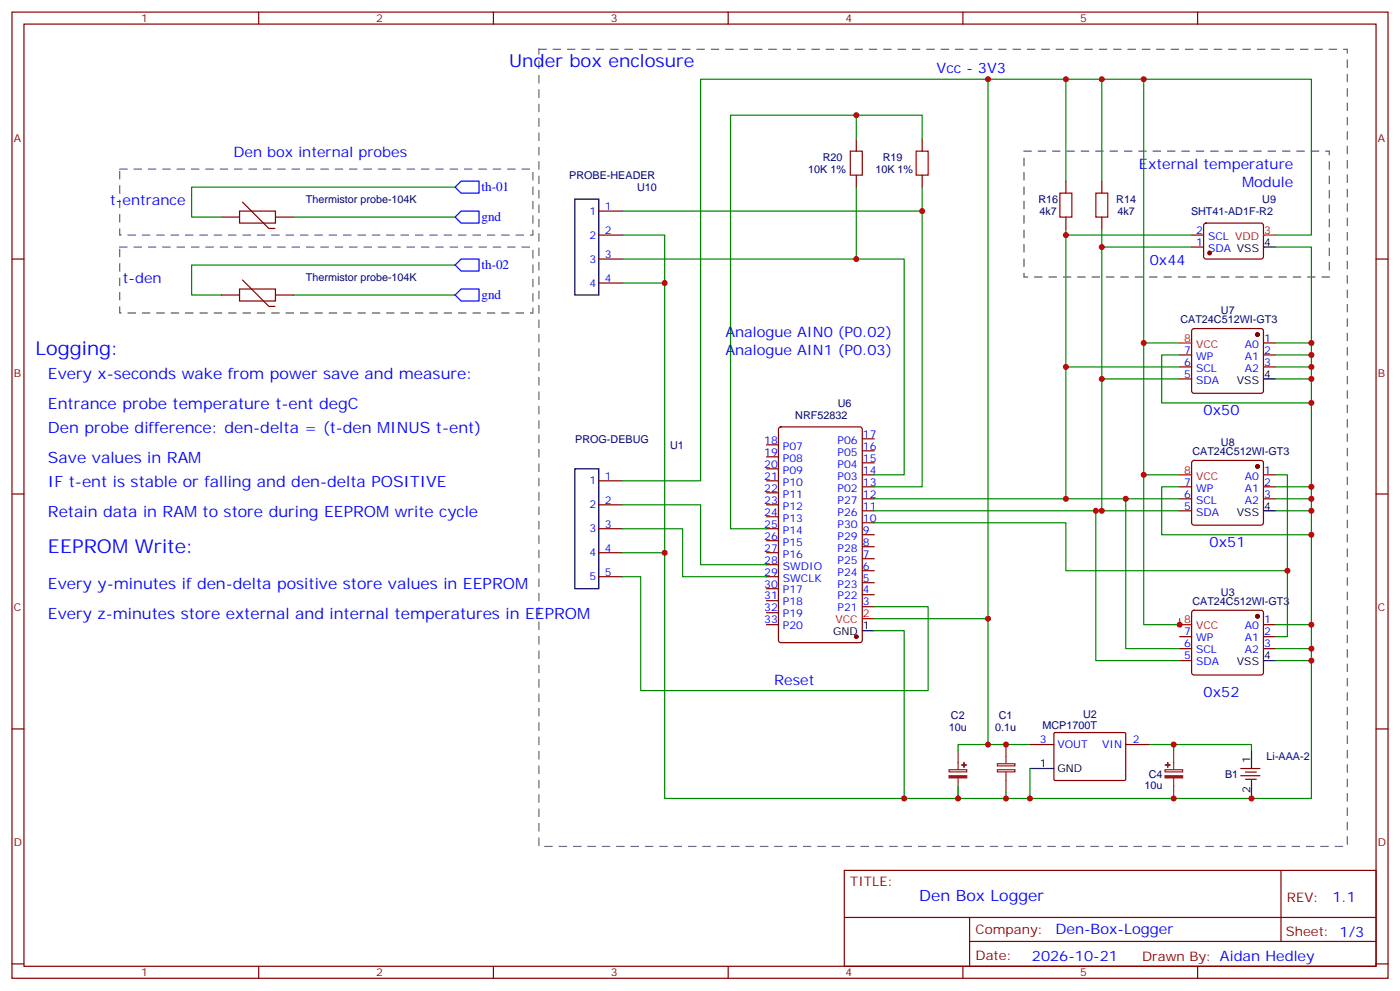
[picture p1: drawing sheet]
<svg xmlns="http://www.w3.org/2000/svg" width="412mm" height="292mm" viewBox="0 0 412 292" stroke-linecap="round" stroke-linejoin="round" font-family="sans-serif">
<g fill="none" stroke="#870000" stroke-width=".35">
<path d="M3.5 3.6h405.4v284.3h-405.4zM7.1 7.1h398.2v277.3h-398.2zM76.2 3.6v3.5M145.3 3.6v3.5M214.5 3.6v3.5M283.6 3.6v3.5M352.8 3.6v3.5M71.4 59.5l7.8 7.7h1.8M252.2 41v3.5M252.2 51.5v3.6M271.6 41v3.5M271.6 51.5v3.6"/>
<path d="M314 53.3v3.5M324.6 53.3v3.5M3.5 76.2h3.6M65.3 63.9h5.3M70.6 62.1h10.5v3.6h-10.5zM81.1 63.9h5.3M176.4 76.2h7M176.4 69.2h7M176.4 62.1h7M314 63.9v3.5M324.6 63.9v3.5M351 72.7h3.5"/>
<path d="M351 69.2h3.5M354.8 65.9l.4-.2h16.5l.5 .7-.1 9.4-.6 .4h-16.5l-.5-.7v-9.1zM405.3 76.2h3.6M65.3 86.8h5.3M70.6 85.1h10.5v3.5h-10.5zM71.4 82.4l7.8 7.8h1.8M81.1 86.8h5.3M176.4 83.3h7M351.2 96.9l.5-.2h19.8l.5 .2 .2 .5v17.6l-.3 .5-.4 .2h-19.8l-.5-.2-.2-.5v-17.6zM347.5 104.5h3.5M347.5 108h3.5M347.5 111.5h3.5"/>
<path d="M372.2 100.9h3.5M372.2 104.5h3.5M372.2 108h3.5M225.8 130.9h3.5M225.8 134.4h3.5M225.8 138h3.5M229.5 125.8l.5-.2h23.3l.6 .5 .1 62.3-.5 .7h-23.5l-.6-.4-.1-62.4zM254 139.7h3.5M254 136.2h3.5M254 132.7h3.5M254 129.2h3.5M351.2 135.7l.5-.2h19.8l.5 .2 .2 .5v17.6l-.3 .5-.4 .3h-19.8l-.5-.3-.2-.5v-17.6z"/>
<path d="M372.2 139.7h3.5M3.5 145.4h3.6M176.4 141.5h7M176.4 148.6h7M176.4 155.6h7M225.8 141.5h3.5M225.8 145h3.5M225.8 148.6h3.5M225.8 152.1h3.5M225.8 155.6h3.5M225.8 159.1h3.5M254 157.4h3.5"/>
<path d="M254 153.8h3.5M254 150.3h3.5M254 146.8h3.5M254 143.3h3.5M347.5 150.3h3.5M347.5 146.8h3.5M347.5 143.3h3.5M372.2 146.8h3.5M372.2 143.3h3.5M405.3 145.4h3.6M176.4 162.7h7M176.4 169.7h7"/>
<path d="M225.8 162.7h3.5M225.8 166.2h3.5M225.8 169.7h3.5M225.8 173.2h3.5M225.8 176.8h3.5M254 178.5h3.5M254 175h3.5M254 171.5h3.5M254 168h3.5M254 164.4h3.5M254 160.9h3.5M351.2 179.8l.5-.2h19.8l.5 .2 .2 .5v17.6l-.3 .5-.4 .2h-19.8l-.5-.2-.2-.5v-17.6z"/>
<path d="M225.8 180.3h3.5M225.8 183.8h3.5M347.5 187.4h3.5M347.5 190.9h3.5M347.5 194.4h3.5M372.2 183.8h3.5M372.2 187.4h3.5M372.2 190.9h3.5M3.5 214.5h3.6M303.4 219.1h7M310.5 215.8l.3-.2h20.6l.2 .3v13.6l-.3 .2-20.7-.1-.2-.3zM331.6 219.1h7.1"/>
<path d="M405.3 214.5h3.6M365.5 226.2h5.6M365.5 228.3h5.6M366.9 227.2h3.2M366.9 229.3h3.2M248.7 256.2h156.6v28.2h-156.6zM377.3 256.2v20.9M248.7 270h156.5M285.6 277.1h119.6M285.6 270v14.1M3.5 283.7h3.6M76.2 284.4v3.5"/>
<path d="M145.3 284.4v3.5M214.5 284.4v3.5M283.6 284.4v3.5M352.8 284.4v3.5M405.3 283.7h3.6"/>
</g>
<path d="M135.8 53.3h5.3v3.5h-5.3l-1.7-1.7zM135.8 62.1h5.3v3.6h-5.3l-1.7-1.8zM135.8 76.2h5.3v3.6h-5.3l-1.7-1.8zM135.8 85.1h5.3v3.5h-5.3l-1.7-1.8z" fill="none" stroke="#00f" stroke-width=".35"/>
<path d="M158.7 14.5h238.2v234.6h-238.2zM35.3 49.8h121.7v19.4h-121.7zM301.6 44.5h90v37h-90zM35.3 72.7h121.7v19.4h-121.7z" fill="none" stroke="#666" stroke-width=".35" stroke-dasharray="2.1 2.1"/>
<g fill="#870000" stroke="#870000" stroke-width=".35">
<circle cx="252.2" cy="187.4" r=".53"/>
<circle cx="370.4" cy="98.5" r=".53"/>
<circle cx="370.4" cy="137.3" r=".53"/>
<circle cx="356.3" cy="74.5" r=".53"/>
<circle cx="370.4" cy="181.4" r=".53"/>
</g>
<path d="M169.3 58.6h7.1v28.2h-7.1zM372.2 72.7h3.5M372.2 111.5h3.5M169.3 138h7.1v35.2h-7.1zM372.2 150.3h3.5M254 185.6h3.5M372.2 194.4h3.5M303.4 226.2h7M368.7 220.9v5.3M368.7 229.7v5.3" fill="none" stroke="#000" stroke-width=".35"/>
<path d="M372.2 69.2h3.5M347.5 100.9h3.5M347.5 139.7h3.5M254 182.1h3.5M347.5 183.8h3.5" fill="none" stroke="#f00" stroke-width=".35"/>
<path d="M250.5 44.5h3.5v7h-3.5zM269.9 44.5h3.5v7h-3.5zM312.2 56.8h3.5v7.1h-3.5zM322.8 56.8h3.5v7.1h-3.5z" fill="none" stroke="#a10000" stroke-width=".35"/>
<path d="M296.3 219.1v5.7M279.6 226.5h5.2v.7h-5.2zM282.2 220.9v5.6M282.2 229v6M293.8 226.5h5.2v.7h-5.2zM293.8 224.8h5.2v.6h-5.2zM296.3 227.2v6M343.2 226.5h5.2v.7h-5.2zM345.7 220.9v5.6M345.7 229v6" fill="none" stroke="#8c2424" stroke-width=".35"/>
<g fill="#8c2424" stroke="#8c2424" stroke-width=".35">
<path d="M343.2 228.3h5.2v.6h-5.2z"/>
<path d="M343.3 225.1h1.4z"/>
<path d="M344 224.4v1.4z"/>
<path d="M279.6 228.3h5.2v.6h-5.2z"/>
<path d="M283.3 225.1h1.4z"/>
<path d="M284 224.4v1.4z"/>
</g>
<g fill="none" stroke="#008700" stroke-width=".35">
<path d="M252.2 33.9v7.1M291 23.3v195.8h12.4M314 23.3v30M324.6 23.3v30M336.9 23.3h49.4v45.9h-10.6M134.1 55.1h-77.7v8.8h8.9M252.2 55.1v21.1h14.1v63.5h-8.8M271.6 55.1v88.2h-14.1M271.6 41v-7.1h-56.4v121.7h10.6M86.4 63.9h47.7M134.1 78h-77.7v8.8h8.9M183.4 69.2h12.4v14.1"/>
<path d="M183.4 76.2h68.8M183.4 62.1h88.2M314 67.4v1.8M324.6 67.4v5.3M351 69.2h-37v77.6M351 72.7h-26.4v77.6h-67.1M375.7 72.7h10.6v28.2M86.4 86.8h47.7M183.4 83.3h12.4v79.4M314 108h33.5M324.6 111.5h22.9M336.9 100.9v-77.6h-130.5v118.2h-23"/>
<path d="M347.5 100.9h-10.6v38.8h10.6M347.5 104.5h-5.3v14.1h44.1M375.7 111.5h10.6v123.5h-120v-49.4h-8.8M375.7 104.5h10.6v7M375.7 100.9h10.6v3.6M375.7 108h10.6M336.9 139.7v44.1h10.6v-1.7M375.7 139.7h3.5v28.3h-65.2v-14.2h-56.5M183.4 148.6h23v17.6h19.4M183.4 155.6h17.7v14.1h24.7M257.5 146.8h90M322.8 150.3v44.1h24.7"/>
<path d="M324.6 150.3h22.9M331.6 146.8v44.1h15.9M347.5 143.3h-5.3v14.1h44.1M375.7 150.3h10.6M375.7 146.8h10.6M375.7 143.3h10.6M183.4 162.7h12.4v72.3h70.5M183.4 169.7h5.3v33.5h84.7v-24.7h-15.9M379.2 168v19.4h-3.5M257.5 182.1h33.5M375.7 194.4h10.6M375.7 190.9h10.6"/>
<path d="M375.7 183.8h10.6M291 219.1h-8.8v1.8M338.7 219.1h30v1.8M345.7 219.1v1.8M282.2 231.5v3.5M296.3 233.2v1.8M303.4 226.2v8.8"/>
</g>
<g fill="#c00">
<circle cx="386.3" cy="150.3" r=".88"/>
<circle cx="386.3" cy="111.5" r=".88"/>
<circle cx="386.3" cy="104.5" r=".88"/>
<circle cx="386.3" cy="118.6" r=".88"/>
<circle cx="386.3" cy="157.4" r=".88"/>
<circle cx="314" cy="69.2" r=".88"/>
<circle cx="314" cy="108" r=".88"/>
<circle cx="386.3" cy="108" r=".88"/>
<circle cx="386.3" cy="146.8" r=".88"/>
<circle cx="386.3" cy="100.9" r=".88"/>
<circle cx="324.6" cy="150.3" r=".88"/>
<circle cx="314" cy="146.8" r=".88"/>
<circle cx="324.6" cy="72.7" r=".88"/>
<circle cx="324.6" cy="111.5" r=".88"/>
<circle cx="252.2" cy="33.9" r=".88"/>
<circle cx="252.2" cy="76.2" r=".88"/>
<circle cx="271.6" cy="62.1" r=".88"/>
<circle cx="336.9" cy="100.9" r=".88"/>
<circle cx="336.9" cy="23.3" r=".88"/>
<circle cx="324.6" cy="23.3" r=".88"/>
<circle cx="314" cy="23.3" r=".88"/>
<circle cx="266.3" cy="235" r=".88"/>
<circle cx="345.7" cy="235" r=".88"/>
<circle cx="291" cy="23.3" r=".88"/>
<circle cx="303.4" cy="235" r=".88"/>
<circle cx="195.8" cy="162.7" r=".88"/>
<circle cx="195.8" cy="83.3" r=".88"/>
<circle cx="345.7" cy="219.1" r=".88"/>
<circle cx="386.3" cy="194.4" r=".88"/>
<circle cx="386.3" cy="190.9" r=".88"/>
<circle cx="336.9" cy="139.7" r=".88"/>
<circle cx="347.5" cy="183.8" r=".88"/>
<circle cx="322.8" cy="150.3" r=".88"/>
<circle cx="331.6" cy="146.8" r=".88"/>
<circle cx="386.3" cy="143.3" r=".88"/>
<circle cx="379.2" cy="168" r=".88"/>
<circle cx="386.3" cy="183.8" r=".88"/>
<circle cx="291" cy="182.1" r=".88"/>
<circle cx="368.7" cy="235" r=".88"/>
<circle cx="296.3" cy="219.1" r=".88"/>
<circle cx="296.3" cy="235" r=".88"/>
<circle cx="291" cy="219.1" r=".88"/>
<circle cx="282.2" cy="235" r=".88"/>
</g>
<g font-size="5.6" fill="#00f">
<text x="10.5" y="104.5">Logging:</text>
<text x="14.1" y="162.7">EEPROM Write:</text>
</g>
<text font-size="5.3" fill="#00f" x="150" y="19.8">Under box enclosure</text>
<g font-size="4.6" fill="#00f">
<text x="14.1" y="111.5">Every x-seconds wake from power save and measure:</text>
<text x="14.1" y="120.3">Entrance probe temperature t-ent degC</text>
<text x="14.1" y="127.4">Den probe difference: den-delta = (t-den MINUS t-ent)</text>
<text x="14.1" y="136.2">Save values in RAM</text>
<text x="14.1" y="143.3">IF t-ent is stable or falling and den-delta POSITIVE</text>
<text x="14.1" y="152.1">Retain data in RAM to store during EEPROM write cycle</text>
<text x="14.1" y="173.2">Every y-minutes if den-delta positive store values in EEPROM</text>
<text x="14.1" y="182.1">Every z-minutes store external and internal temperatures in EEPROM</text>
<text x="270.8" y="265.2">Den Box Logger</text>
</g>
<g font-size="4.2" fill="#00f">
<text x="275.9" y="21.6">Vcc - 3V3</text>
<text x="68.8" y="46.2">Den box internal probes</text>
<text x="335.5" y="49.8">External temperature</text>
<text x="365.9" y="55.1">Module</text>
<text x="32.5" y="60.4">t-entrance</text>
<text x="338.7" y="78">0x44</text>
<text x="36.2" y="83.3">t-den</text>
<text x="213.7" y="99.2">Analogue AIN0 (P0.02)</text>
<text x="213.7" y="104.5">Analogue AIN1 (P0.03)</text>
<text x="354.6" y="122.1">0x50</text>
<text x="356.3" y="160.9">0x51</text>
<text x="228" y="201.5">Reset</text>
<text x="354.6" y="205">0x52</text>
<text x="392.5" y="265.4">1.1</text>
<text x="310.9" y="275">Den-Box-Logger</text>
<text x="304" y="282.8">2026-10-21</text>
</g>
<g font-size="3.9" fill="#00f">
<text x="141.8" y="56.3">th-01</text>
<text x="141.8" y="65.1">gnd</text>
<text x="141.8" y="79.2">th-02</text>
<text x="141.8" y="88">gnd</text>
</g>
<g font-size="3.9" fill="#800">
<text x="250.5" y="260.7">TITLE:</text>
<text x="379.1" y="265.4">REV:</text>
<text x="287.4" y="274.9">Company:</text>
<text x="378.7" y="275.6">Sheet: 1/3</text>
<text x="287.4" y="282.6">Date:</text>
<text x="336.4" y="282.7">Drawn By: Aidan Hedley</text>
</g>
<g font-size="3.2" fill="#800">
<text x="41.6" y="6.6">1</text>
<text x="110.8" y="6.6">2</text>
<text x="179.9" y="6.6">3</text>
<text x="249.1" y="6.6">4</text>
<text x="318.2" y="6.6">5</text>
<text x="4.1" y="41.7">A</text>
<text x="405.9" y="41.7">A</text>
<text x="4.1" y="110.8">B</text>
<text x="405.9" y="110.8">B</text>
<text x="4.1" y="180">C</text>
<text x="405.9" y="180">C</text>
<text x="4.1" y="249.1">D</text>
<text x="405.9" y="249.1">D</text>
<text x="41.6" y="287.4">1</text>
<text x="110.8" y="287.4">2</text>
<text x="179.9" y="287.4">3</text>
<text x="249.1" y="287.4">4</text>
<text x="318.2" y="287.4">5</text>
</g>
<g font-size="3.2" fill="#000080">
<text x="242.4" y="47.4">R20</text>
<text x="260" y="47.4">R19</text>
<text x="167.7" y="52.7">PROBE-HEADER</text>
<text x="238.1" y="50.9">10K 1%</text>
<text x="257.9" y="50.9">10K 1%</text>
<text x="90.1" y="59.7">Thermistor probe-104K</text>
<text x="187.7" y="56.2">U10</text>
<text x="305.9" y="59.7">R16</text>
<text x="328.8" y="59.7">R14</text>
<text x="371.8" y="59.7">U9</text>
<text x="306.2" y="63.3">4k7</text>
<text x="329.1" y="63.3">4k7</text>
<text x="350.8" y="63.3">SHT41-AD1F-R2</text>
<text x="90.1" y="82.7">Thermistor probe-104K</text>
<text x="347.7" y="95">CAT24C512WI-GT3</text>
<text x="359.6" y="92.4">U7</text>
<text x="246.8" y="119.7">U6</text>
<text x="234.3" y="123.2">NRF52832</text>
<text x="169.5" y="130.3">PROG-DEBUG</text>
<text x="359.6" y="131.2">U8</text>
<text x="197.4" y="132">U1</text>
<text x="351.2" y="133.8">CAT24C512WI-GT3</text>
<text x="351.2" y="177.9">CAT24C512WI-GT3</text>
<text x="359.6" y="175.3">U3</text>
<text x="279.5" y="215">10u</text>
<text x="280.1" y="211.5">C2</text>
<text x="293.1" y="215">0.1u</text>
<text x="294.2" y="211.5">C1</text>
<text x="307.1" y="214.5">MCP1700T</text>
<text x="319.1" y="211.3">U2</text>
<text x="373.1" y="223.8">Li-AAA-2</text>
<text x="337.2" y="232.3">10u</text>
<text x="338.4" y="229.1">C4</text>
<text x="360.9" y="229.1">B1</text>
</g>
<g font-size="3.2" fill="#00f">
<text x="173.7" y="63.2">1</text>
<text x="178.2" y="61.8">1</text>
<text x="173.7" y="70.2">2</text>
<text x="178.2" y="68.8">2</text>
<text x="352.3" y="68.8">2</text>
<text x="355.8" y="70.6">SCL VDD</text>
<text x="173.7" y="77.3">3</text>
<text x="178.2" y="75.9">3</text>
<text x="352.3" y="72.4">1</text>
<text x="355.8" y="74.1">SDA VSS</text>
<text x="178.2" y="82.9">4</text>
<text x="173.7" y="84.3">4</text>
<text x="372.4" y="100.6">1</text>
<text x="348.8" y="107.6">6</text>
<text x="348.8" y="104.1">7</text>
<text x="352.3" y="105.9">WP</text>
<text x="366.7" y="102.3">A0</text>
<text x="366.7" y="105.9">A1</text>
<text x="372.4" y="104.1">2</text>
<text x="372.4" y="107.6">3</text>
<text x="348.8" y="111.2">5</text>
<text x="352.3" y="112.9">SDA</text>
<text x="352.3" y="109.4">SCL</text>
<text x="366.7" y="109.4">A2</text>
<text x="225.1" y="130.6">18</text>
<text x="246.7" y="130.6">P06</text>
<text x="254.2" y="128.8">17</text>
<text x="225.1" y="134.1">19</text>
<text x="225.1" y="137.6">20</text>
<text x="230.6" y="132.3">P07</text>
<text x="230.6" y="135.9">P08</text>
<text x="246.7" y="137.6">P04</text>
<text x="246.7" y="134.1">P05</text>
<text x="254.2" y="135.9">15</text>
<text x="254.2" y="132.3">16</text>
<text x="173.7" y="142.6">1</text>
<text x="178.2" y="141.1">1</text>
<text x="225.1" y="141.1">21</text>
<text x="230.6" y="139.4">P09</text>
<text x="230.6" y="142.9">P10</text>
<text x="246.7" y="141.1">P03</text>
<text x="254.2" y="142.9">13</text>
<text x="254.2" y="139.4">14</text>
<text x="348.8" y="142.9">7</text>
<text x="366.7" y="141.1">A0</text>
<text x="372.4" y="139.4">1</text>
<text x="372.4" y="142.9">2</text>
<text x="173.7" y="149.6">2</text>
<text x="178.2" y="148.2">2</text>
<text x="225.1" y="144.7">22</text>
<text x="225.1" y="148.2">23</text>
<text x="230.6" y="146.4">P11</text>
<text x="230.6" y="150">P12</text>
<text x="246.7" y="148.2">P27</text>
<text x="246.7" y="144.7">P02</text>
<text x="254.2" y="150">11</text>
<text x="254.2" y="146.4">12</text>
<text x="348.8" y="150">5</text>
<text x="348.8" y="146.4">6</text>
<text x="352.3" y="148.2">SCL</text>
<text x="352.3" y="144.7">WP</text>
<text x="366.7" y="144.7">A1</text>
<text x="366.7" y="148.2">A2</text>
<text x="372.4" y="146.4">3</text>
<text x="178.2" y="155.3">3</text>
<text x="225.1" y="151.7">24</text>
<text x="225.1" y="155.3">25</text>
<text x="230.6" y="153.5">P13</text>
<text x="246.7" y="155.3">P30</text>
<text x="246.7" y="151.7">P26</text>
<text x="254.2" y="153.5">10</text>
<text x="352.3" y="151.7">SDA</text>
<text x="173.7" y="156.7">3</text>
<text x="225.1" y="158.8">26</text>
<text x="230.6" y="157">P14</text>
<text x="230.6" y="160.5">P15</text>
<text x="246.7" y="158.8">P29</text>
<text x="254.2" y="160.5">8</text>
<text x="254.2" y="157">9</text>
<text x="173.7" y="163.7">4</text>
<text x="178.2" y="162.3">4</text>
<text x="225.1" y="162.3">27</text>
<text x="225.1" y="165.8">28</text>
<text x="230.6" y="164.1">P16</text>
<text x="230.6" y="167.6">SWDIO</text>
<text x="246.7" y="165.8">P25</text>
<text x="246.7" y="162.3">P28</text>
<text x="254.2" y="167.6">6</text>
<text x="254.2" y="164.1">7</text>
<text x="173.7" y="170.8">5</text>
<text x="178.2" y="169.4">5</text>
<text x="225.1" y="169.4">29</text>
<text x="225.1" y="172.9">30</text>
<text x="230.6" y="171.1">SWCLK</text>
<text x="246.7" y="172.9">P23</text>
<text x="246.7" y="169.4">P24</text>
<text x="254.2" y="171.1">5</text>
<text x="225.1" y="176.4">31</text>
<text x="225.1" y="180">32</text>
<text x="230.6" y="174.7">P17</text>
<text x="230.6" y="178.2">P18</text>
<text x="246.7" y="180">P21</text>
<text x="246.7" y="176.4">P22</text>
<text x="254.2" y="178.2">3</text>
<text x="254.2" y="174.7">4</text>
<text x="225.1" y="183.5">33</text>
<text x="230.6" y="181.7">P19</text>
<text x="230.6" y="185.2">P20</text>
<text x="366.7" y="185.2">A0</text>
<text x="372.4" y="183.5">1</text>
<text x="348.8" y="190.5">6</text>
<text x="348.8" y="187">7</text>
<text x="352.3" y="188.8">WP</text>
<text x="366.7" y="188.8">A1</text>
<text x="372.4" y="187">2</text>
<text x="372.4" y="190.5">3</text>
<text x="348.8" y="194.1">5</text>
<text x="352.3" y="195.8">SDA</text>
<text x="352.3" y="192.3">SCL</text>
<text x="366.7" y="192.3">A2</text>
<text x="306.3" y="218.8">3</text>
<text x="311.5" y="220.2">VOUT</text>
<text x="324.7" y="220.2">VIN</text>
<text x="333.7" y="218.8">2</text>
</g>
<g font-size="3.2" fill="#f00">
<text x="372.4" y="68.8">3</text>
<text x="348.8" y="100.6">8</text>
<text x="352.3" y="102.3">VCC</text>
<text x="348.8" y="139.4">8</text>
<text x="352.3" y="141.1">VCC</text>
<text x="246.1" y="183.5">VCC</text>
<text x="254.2" y="181.7">2</text>
<text x="348.8" y="183.5">8</text>
<text x="352.3" y="185.2">VCC</text>
</g>
<g font-size="3.2">
<text x="372.4" y="72.4">4</text>
<text x="364.4" y="112.9">VSS</text>
<text x="372.4" y="111.2">4</text>
<text x="372.4" y="150">4</text>
<text x="364.4" y="151.7">VSS</text>
<text x="254.2" y="185.2">1</text>
<text x="245.4" y="187">GND</text>
<text x="364.4" y="195.8">VSS</text>
<text x="372.4" y="194.1">4</text>
<text x="306.3" y="225.8">1</text>
<text x="311.5" y="227.2">GND</text>
<text x="368.3" y="224.4" transform="rotate(-90 368.3 224.4)">1</text>
<text x="368.3" y="233.5" transform="rotate(-90 368.3 233.5)">2</text>
</g>
</svg>
